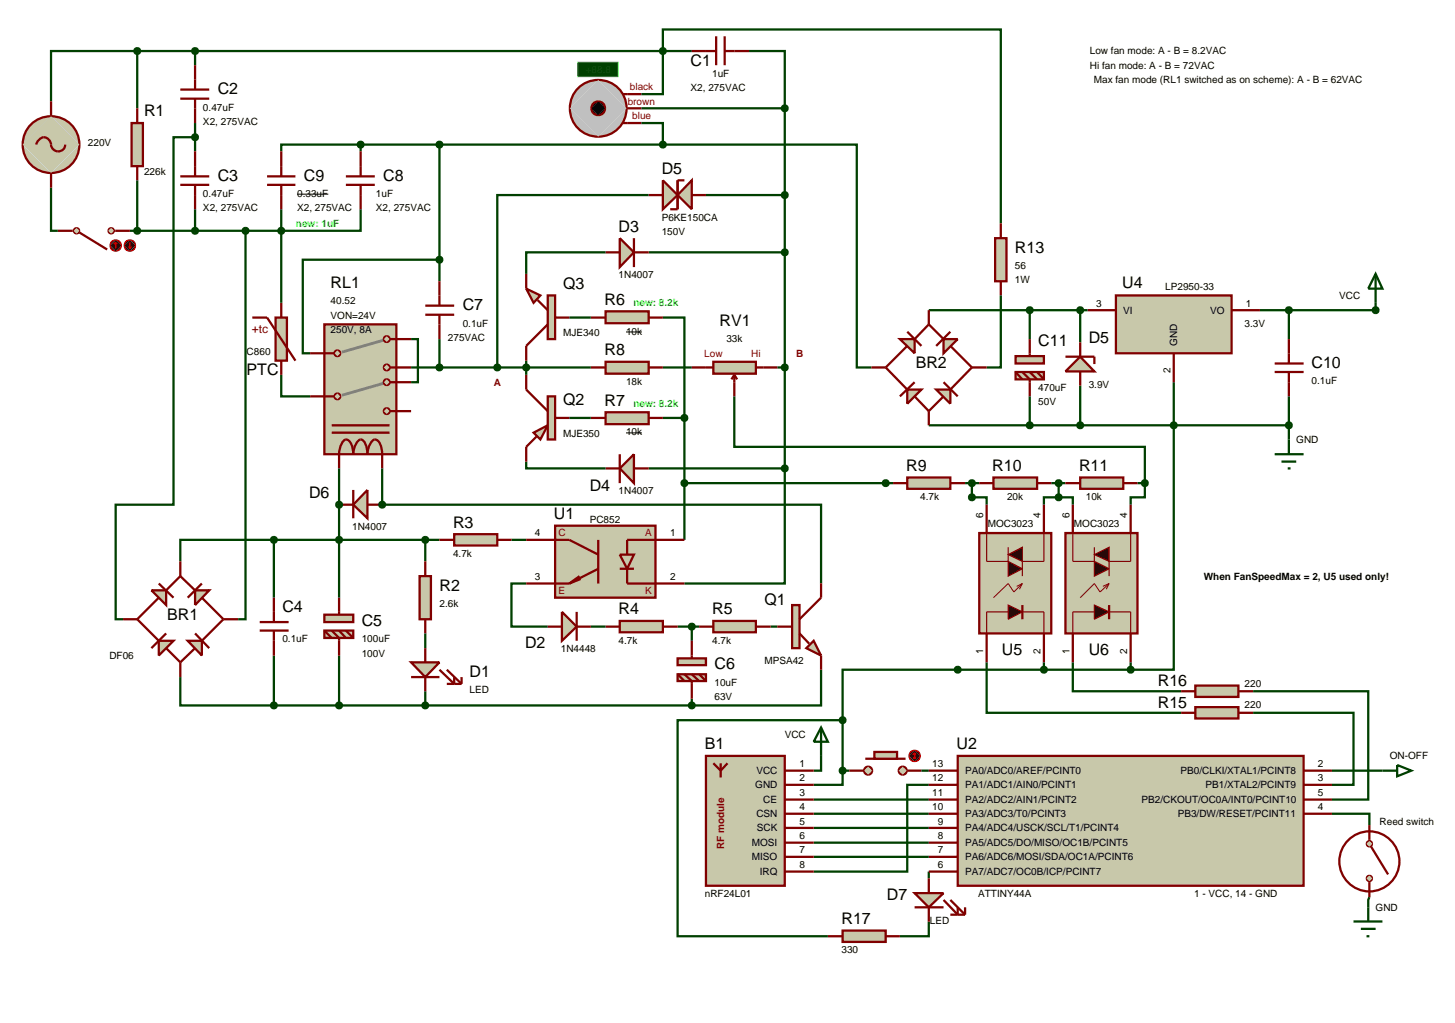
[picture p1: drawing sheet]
<svg xmlns="http://www.w3.org/2000/svg" width="257mm" height="180mm" viewBox="0 0 257 180" stroke-linecap="round" stroke-linejoin="round" font-family="sans-serif">
<g fill="none" stroke="#004000" stroke-width=".4">
<path d="M24.2 9h-15.2v8.9M24.2 9v10.1M24.2 9h97.8M34.4 9v2.5M113.1 16.6h3.8v-11.4h59.6v34.2M113.1 19.1h25.3M132.1 9h6.3v10.1M138.4 19.1v63.5M9 33.1v7.6h1.2M24.2 31.8v8.9M34.4 24.2h-3.8v64.8h-10.2v20.2h1.3M34.4 21.7v5"/>
<path d="M34.4 36.9v3.8M49.6 36.9v16.5M63.6 36.9v3.8h-40.7M63.6 25.5h-14v1.2M63.6 25.5v1.2M63.6 25.5h53.3M77.5 25.5v24.1M113.1 21.7h3.8v3.8M114.4 34.4h-26.7v30.4M116.9 25.5h34.2v39.3h2.6M124.5 34.4h13.9M43.3 40.7v68.5h-1.3"/>
<path d="M72.5 59.8h1.2v7.6h-1.2M77.5 45.8h-24.1v16.5h1.3M77.5 59.8v5M100.4 56h3.8M106.8 44.5h-14v3.8M114.4 44.5h24M116.9 56h3.8v17.7M163.8 54.7h28M176.5 52.1v12.7h-2.5M181.6 54.7v5.1M190.5 54.7v5.7M227.3 54.7v5.1"/>
<path d="M242.6 53.4v1.3h-20.4M49.6 66.1v3.8h5.1M72.5 64.8h31.7M92.8 63.6v2.5M100.4 73.7h3.8M116.9 73.7h3.8M116.9 64.8h5.1M120.7 73.7v21.5M129.5 69.9v8.9h72.4v6.4M137.1 64.8h1.3M163.8 75h63.5M181.6 69.9v5.1"/>
<path d="M190.5 68v7M207 67.4v50.7h-7.6M227.3 69.9v7.6M48.3 95.2h-16.5v3.8M48.3 95.2v10.2M48.3 95.2h29.2M59.8 82.6v22.8M67.4 82.6v6.4h77.4v13.9M75 95.2v3.8M90.2 95.2h2.6M92.8 81.4v1.2h14M114.4 82.6h24"/>
<path d="M120.7 85.2h36.8M138.4 82.6v20.3h-17.7M170.2 85.2h2.5M171.4 85.2v2.5h2.6v1.3M185.4 85.2h2.5M186.7 87.7h-2.6v1.3M186.7 87.7h2.5v1.3M186.7 85.2v2.5M200.6 85.2h1.3M201.9 85.2v2.5h-2.5v1.3M31.8 119.4v5h16.5M48.3 115.6v8.8"/>
<path d="M59.8 115.6v8.8M75 111.7v2.6M92.8 102.9h-2.6v7.6h6.4M104.2 110.5h2.6M119.5 110.5h3.8M122 110.5v2.5M135.9 110.5h1.2M144.8 118.1v6.3h-22.8M174 116.8v8.9h34.3M184.1 116.8v1.3M189.2 116.8v5.1h19.1M199.4 118.1h-50.8v8.9"/>
<path d="M199.4 116.8v1.3M48.3 124.4h73.7M75 121.9v2.5M122 123.2v1.2M144.8 133.3v2.6h-1.3M148.6 135.9v2.5h-5.1M148.6 127h-29.1v38.1h26.5M148.6 135.9h1.2M148.6 127v8.9M162.5 135.9h1.3M163.8 138.4h-3.8v15.3h-16.5M221 125.7h17.7v12.7h-3.8"/>
<path d="M221 121.9h20.3v19.1h-6.4M234.9 135.9h8.9M143.5 141h20.3M143.5 143.5h20.3M143.5 146h20.3M143.5 148.6h20.3M143.5 151.1h20.3M163.8 153.7v1.2M234.9 143.5h6.6v2M241.5 158.2l-.2 .5v1.3M163.8 162.5v2.6h-5.1"/>
</g>
<path d="M5.8 21.7a5 5 0 0 1 3.2-1.2l-5 5a5 5 0 0 1 1.8-3.8zM9 20.5a5 5 0 0 1 5 5zM14 25.5a5 5 0 0 1-5 5zM4 25.5l5 5a5 5 0 0 1-5-5z" fill="#c8c8aa" stroke="#800000" stroke-width=".4"/>
<path d="M9 20.5l5 5-5 5-5-5z" fill="#c8c8aa"/>
<path d="M9 17.9v2.5M6.4 25.5a1.3 1.3 0 0 1 1.1-1.2 1.3 1.3 0 0 1 1.4 .9 1.29 1.29 0 0 0 1.1 1.5 1.29 1.29 0 0 0 1.5-1.2M9 30.6v2.5" fill="none" stroke="#800000" stroke-width=".4"/>
<g fill="#c8c8aa" stroke="#800000" stroke-width=".3">
<path d="M19.2 40.4l.4-.2-.5 .5zM19.6 40.2l.4 .2 .1 .3zM19.6 41.2l.5-.5-.1 .3zM19.1 40.7l.5 .5-.4-.2z"/>
<path d="M13.1 40.4l.4-.2-.5 .5zM13.5 40.2l.4 .2 .1 .3zM13.5 41.2l.5-.5-.1 .3zM13 40.7l.5 .5-.3-.1z"/>
</g>
<g fill="#c8c8aa">
<path d="M19.1 40.7l.5-.5 .5 .5-.5 .5z"/>
<path d="M13 40.7l.5-.5 .5 .5-.5 .5z"/>
</g>
<path d="M10.2 40.7h2.8M14 41l4.9 3M20.1 40.7h2.8" fill="none" stroke="#800000" stroke-width=".4"/>
<path d="M19.7 42.6l.7-.3-1 1zM20.4 42.3a.94 .94 0 0 1 1 1zM21.4 43.3a.94 .94 0 0 1-1 1zM19.4 43.3l1 1a.94 .94 0 0 1-1-1z" fill="#400000" stroke="#f00" stroke-width=".2"/>
<path d="M19.4 43.3l1-1 1 1-1 1z" fill="#400000"/>
<path d="M20.4 42.8l-.3 .2M20.4 42.8l.3 .2M20.4 42.8v1" fill="none" stroke="#f00" stroke-width=".2"/>
<path d="M22.2 42.6l.7-.3-1 1zM22.9 42.3a.94 .94 0 0 1 1 1zM22.9 44.3l1-1a.94 .94 0 0 1-1 1zM21.9 43.3l1 1a.94 .94 0 0 1-1-1z" fill="#400000" stroke="#f00" stroke-width=".2"/>
<path d="M22.9 42.3l1 1-1 1-1-1z" fill="#400000"/>
<path d="M22.7 43.5l.2 .3M22.9 42.8v1M23.2 43.5l-.3 .3" fill="none" stroke="#f00" stroke-width=".2"/>
<path d="M102.3 15.3a5 5 0 0 1 3.2-1.2l-5 5a5 5 0 0 1 1.8-3.8zM105.5 14.1a5 5 0 0 1 5 5zM110.5 19.1a5 5 0 0 1-5 5zM100.5 19.1l5 5a5 5 0 0 1-5-5z" fill="#c0c0c0" stroke="#800000" stroke-width=".4"/>
<path d="M105.5 14.1l5 5-5 5-5-5z" fill="#c0c0c0"/>
<path d="M104.8 18.1l.7-.2-1.2 1.2 .1-.4zM105.5 17.9a1.16 1.16 0 0 1 1.2 1.2zM105.5 20.3l1.2-1.2a1.16 1.16 0 0 1-1.2 1.2zM104.3 19.1l1.2 1.2a1.16 1.16 0 0 1-1.2-1.2z" fill="#000" stroke="#800000" stroke-width=".4"/>
<path d="M105.5 17.9l1.2 1.2-1.2 1.2-1.2-1.2z" fill="#000"/>
<path d="M109.8 16.6h.8M109.8 21.7h.8" fill="none" stroke="#800000" stroke-width=".4"/>
<path d="M101.9 11h7.1v2.5h-7.1z" fill="#004000" stroke="#0f0" stroke-width=".2"/>
<path d="M31.8 15.8h5.1M31.8 17.4h5.1M34.4 11.5v4.3M34.4 17.4v4.3M110.6 19.1h2.5M110.6 16.6h2.5M122 9h4.3M126.3 6.4v5.1M127.8 6.4v5.1M127.8 9h4.3M110.6 21.7h2.5" fill="none" stroke="#800000" stroke-width=".4"/>
<path d="M23.2 21.7h2v7.6h-2z" fill="#c8c8aa" stroke="#800000" stroke-width=".4"/>
<path d="M24.2 19.1v2.6M24.2 29.3v2.5M31.8 32.6h5.1M31.8 31.1h5.1M34.4 26.7v4.4M34.4 32.6v4.3" fill="none" stroke="#800000" stroke-width=".4"/>
<path d="M26.7 104.1h2.6v2.6z" fill="#c8c8aa" stroke="#800000" stroke-width=".4"/>
<path d="M28 102.9l2.6 2.5M28 105.4l-3.8 3.8 3.8 3.8M29.3 111.7l-2.6 2.6M29.3 114.3l2.5 2.5 2.6-2.5M29.3 104.1l2.5-2.5 2.6 2.5M34.4 111.7l2.5 2.6M35.6 102.9l-2.5 2.5M35.6 105.4l3.8 3.8-3.8 3.8" fill="none" stroke="#800000" stroke-width=".4"/>
<g fill="#c8c8aa" stroke="#800000" stroke-width=".4">
<path d="M33.1 113h2.5v2.6z"/>
<path d="M34.4 104.1h2.5l-2.5 2.6z"/>
<path d="M28 113h2.6l-2.6 2.6z"/>
</g>
<path d="M31.8 99v2.6M21.7 109.2h2.5M31.8 116.8v2.6M39.4 109.2h2.6" fill="none" stroke="#800000" stroke-width=".4"/>
<path d="M23.8 40.4l.4-.2-.5 .5zM24.2 40.2l.3 .1 .2 .4zM24.2 41.2l.5-.5-.2 .4zM23.7 40.7l.5 .5-.4-.2z" fill="#004000" stroke="#004000" stroke-width=".4"/>
<path d="M23.7 40.7l.5-.5 .5 .5-.5 .5z" fill="#004000"/>
<path d="M34 8.7l.4-.2-.5 .5zM34.4 8.5l.4 .2 .1 .3zM34.4 9.5l.5-.5-.1 .3zM33.9 9l.5 .5-.3-.1z" fill="#004000" stroke="#004000" stroke-width=".4"/>
<path d="M34.4 8.5l.5 .5-.5 .5-.5-.5z" fill="#004000"/>
<path d="M23.9 8.6l.3-.1-.5 .5zM24.2 8.5l.4 .2 .1 .3zM24.2 9.5l.5-.5-.2 .4zM23.7 9l.5 .5-.4-.2z" fill="#004000" stroke="#004000" stroke-width=".4"/>
<path d="M24.2 8.5l.5 .5-.5 .5-.5-.5z" fill="#004000"/>
<path d="M34 40.4l.4-.2-.5 .5zM34.4 40.2l.4 .2 .1 .3zM34.4 41.2l.5-.5-.1 .3zM33.9 40.7l.5 .5-.3-.1z" fill="#004000" stroke="#004000" stroke-width=".4"/>
<path d="M33.9 40.7l.5-.5 .5 .5-.5 .5z" fill="#004000"/>
<path d="M116.6 8.6l.3-.1-.5 .5zM116.9 8.5l.4 .2 .1 .3zM116.9 9.5l.5-.5-.1 .3zM116.4 9l.5 .5-.4-.2z" fill="#004000" stroke="#004000" stroke-width=".4"/>
<path d="M116.9 8.5l.5 .5-.5 .5-.5-.5z" fill="#004000"/>
<path d="M45.8 109.7h5.1M45.8 111.2h5.1M48.3 105.4v4.3M48.3 111.2v4.4" fill="none" stroke="#800000" stroke-width=".4"/>
<g fill="#c8c8aa" stroke="#800000" stroke-width=".4">
<path d="M57.2 108.4h5.1v1.3h-5.1z"/>
<path d="M57.2 111.2h5.1v1.3h-5.1z"/>
</g>
<path d="M57.2 111.2l1.3 1.3M58.5 111.2l1.3 1.3v3.1M59.8 105.4v3M59.8 111.2l1.2 1.3M61 111.2l1.3 1.3" fill="none" stroke="#800000" stroke-width=".4"/>
<path d="M47.9 124.1l.4-.2-.5 .5zM48.3 123.9l.4 .2 .1 .3zM48.3 124.9l.5-.5-.2 .4zM47.8 124.4l.5 .5-.4-.2z" fill="#004000" stroke="#004000" stroke-width=".4"/>
<path d="M47.8 124.4l.5-.5 .5 .5-.5 .5z" fill="#004000"/>
<path d="M48 94.8l.3-.1-.5 .5zM48.3 94.7l.3 .1 .2 .4zM48.8 95.2l-.2 .4-.3 .1zM47.8 95.2l.5 .5-.4-.2z" fill="#004000" stroke="#004000" stroke-width=".4"/>
<path d="M48.3 94.7l.5 .5-.5 .5-.5-.5z" fill="#004000"/>
<path d="M74 101.6h2v7.6h-2z" fill="#c8c8aa" stroke="#800000" stroke-width=".4"/>
<path d="M75 99v2.6M75 109.2v2.5" fill="none" stroke="#800000" stroke-width=".4"/>
<path d="M72.5 116.8h5l-2.5 2.6z" fill="#c8c8aa" stroke="#800000" stroke-width=".4"/>
<path d="M72.5 119.4h5M75 114.3v2.5M75 119.4v2.5M77.5 118.1l2.6 2.5v-1.2M78.8 118.1l2.6 2.5M81.4 119.4v1.2M78.8 120.6h2.6" fill="none" stroke="#800000" stroke-width=".4"/>
<path d="M59.4 94.9l.4-.2-.5 .5zM59.8 94.7l.4 .2 .1 .3zM60.3 95.2l-.1 .3-.4 .2zM59.3 95.2l.5 .5-.3-.1z" fill="#004000" stroke="#004000" stroke-width=".4"/>
<path d="M59.3 95.2l.5-.5 .5 .5-.5 .5z" fill="#004000"/>
<path d="M59.4 124.1l.4-.2-.5 .5zM59.8 123.9l.4 .2 .1 .3zM59.8 124.9l.5-.5-.1 .3zM59.3 124.4l.5 .5-.3-.1z" fill="#004000" stroke="#004000" stroke-width=".4"/>
<path d="M59.3 124.4l.5-.5 .5 .5-.5 .5z" fill="#004000"/>
<path d="M80.1 94.2h7.6v2h-7.6z" fill="#c8c8aa" stroke="#800000" stroke-width=".4"/>
<path d="M77.5 95.2h2.6M87.7 95.2h2.5" fill="none" stroke="#800000" stroke-width=".4"/>
<path d="M74.7 94.8l.3-.1-.5 .5zM75 94.7l.3 .1 .2 .4zM75.5 95.2l-.1 .3-.4 .2zM74.5 95.2l.5 .5-.4-.2z" fill="#004000" stroke="#004000" stroke-width=".4"/>
<path d="M74.5 95.2l.5-.5 .5 .5-.5 .5z" fill="#004000"/>
<path d="M57.2 57.2h12.7v22.9h-12.7z" fill="#c8c8aa" stroke="#800000" stroke-width=".4"/>
<path d="M67.6 67.6l-7.3 2.1" fill="none" stroke="#808080" stroke-width=".5"/>
<g fill="#c8c8aa" stroke="#800000" stroke-width=".4">
<path d="M59.2 69.5l.3-.1-.5 .5zM59.5 69.4l.4 .2 .1 .3zM59.5 70.4l.5-.5-.2 .4zM59 69.9l.5 .5-.4-.2z"/>
<path d="M67.9 67l.3-.1-.5 .5zM68.2 66.9l.4 .2 .1 .3zM68.2 67.9l.5-.5-.1 .3zM67.7 67.4l.5 .5-.3-.1z"/>
</g>
<g fill="#c8c8aa">
<path d="M59.5 69.4l.5 .5-.5 .5-.5-.5z"/>
<path d="M67.7 67.4l.5-.5 .5 .5-.5 .5z"/>
</g>
<path d="M68.7 67.4h1.2" fill="none" stroke="#800000" stroke-width=".4"/>
<path d="M67.9 72.1l.3-.1-.5 .5zM68.2 72l.4 .2 .1 .3zM68.2 73l.5-.5-.1 .3zM67.7 72.5l.5 .5-.3-.1z" fill="#c8c8aa" stroke="#800000" stroke-width=".4"/>
<path d="M68.2 72l.5 .5-.5 .5-.5-.5z" fill="#c8c8aa"/>
<path d="M57.2 69.9h1.8M58.5 76.3h10.2M58.5 75h10.2M68.7 72.5h1.2M59.8 80.1a2.77 2.77 0 0 1 1.2-2.6 1.5 1.5 0 0 1 1.1 1.3l.2 1.3a2.79 2.79 0 0 1 1.3-2.6 1.5 1.5 0 0 1 1 1.3l.2 1.3a2.79 2.79 0 0 1 1.3-2.6 1.5 1.5 0 0 1 1.1 1.3l.2 1.3" fill="none" stroke="#800000" stroke-width=".4"/>
<path d="M67.6 60l-7.3 2.1" fill="none" stroke="#808080" stroke-width=".5"/>
<g fill="#c8c8aa" stroke="#800000" stroke-width=".4">
<path d="M59.1 62l.4-.2-.5 .5zM59.5 61.8l.3 .1 .2 .4zM60 62.3l-.1 .3-.4 .2zM59 62.3l.5 .5-.4-.2z"/>
<path d="M67.9 59.4l.3-.1-.5 .5zM68.2 59.3l.4 .2 .1 .3zM68.2 60.3l.5-.5-.1 .3zM67.7 59.8l.5 .5-.3-.1z"/>
</g>
<g fill="#c8c8aa">
<path d="M59 62.3l.5-.5 .5 .5-.5 .5z"/>
<path d="M68.2 59.3l.5 .5-.5 .5-.5-.5z"/>
</g>
<path d="M68.7 59.8h1.2" fill="none" stroke="#800000" stroke-width=".4"/>
<path d="M67.9 64.4l.3-.1-.5 .5zM68.2 64.3l.4 .2 .1 .3zM68.2 65.3l.5-.5-.1 .3zM67.7 64.8l.5 .5-.3-.1z" fill="#c8c8aa" stroke="#800000" stroke-width=".4"/>
<path d="M67.7 64.8l.5-.5 .5 .5-.5 .5z" fill="#c8c8aa"/>
<path d="M69.9 59.8h2.6M54.7 62.3h4.3M54.7 69.9h2.5M68.7 64.8h3.8M69.9 67.4h2.6M69.9 72.5h2.6M59.8 80.1v2.5M67.4 80.1v2.5" fill="none" stroke="#800000" stroke-width=".4"/>
<g fill="#c8c8aa" stroke="#800000" stroke-width=".4">
<path d="M97.9 92.7h17.7v12.7h-17.7z"/>
<path d="M109.3 97.8h2.5l-1.2 2.5z"/>
</g>
<path d="M92.8 95.2h7.6l5.1 2.6M105.5 95.2v7.7M120.7 95.2h-10.1v2.6M92.8 102.9h7.6M102.2 101.6l-1.8 1.3M102.4 102.1l-2 .8M105.5 100.3l-5.1 2.6M109.3 100.3h2.5M110.6 100.3v2.6h10.1" fill="none" stroke="#800000" stroke-width=".4"/>
<path d="M99.1 107.9l2.6 2.6-2.6 2.5z" fill="#c8c8aa" stroke="#800000" stroke-width=".4"/>
<path d="M96.6 110.5h2.5M101.7 107.9v5.1M101.7 110.5h2.5" fill="none" stroke="#800000" stroke-width=".4"/>
<g fill="#c8c8aa" stroke="#800000" stroke-width=".4">
<path d="M119.5 116.1h5v1.2h-5z"/>
<path d="M119.5 118.9h5v1.2h-5z"/>
</g>
<path d="M119.5 118.9l1.2 1.2M120.7 118.9l1.3 1.2v3.1M122 113v3.1M122 118.9l1.3 1.2M123.3 118.9l1.2 1.2" fill="none" stroke="#800000" stroke-width=".4"/>
<path d="M74.6 124.1l.4-.2-.5 .5zM75 123.9l.4 .2 .1 .3zM75 124.9l.5-.5-.2 .4zM74.5 124.4l.5 .5-.3-.1z" fill="#004000" stroke="#004000" stroke-width=".4"/>
<path d="M74.5 124.4l.5-.5 .5 .5-.5 .5z" fill="#004000"/>
<path d="M109.3 109.5h7.6v2h-7.6z" fill="#c8c8aa" stroke="#800000" stroke-width=".4"/>
<path d="M106.8 110.5h2.5M116.9 110.5h2.6" fill="none" stroke="#800000" stroke-width=".4"/>
<g fill="#c8c8aa" stroke="#800000" stroke-width=".4">
<path d="M142.2 114.3l1.3-1.3 1.3 2.6z"/>
<path d="M139.7 106.7h1.3v7.6h-1.3z"/>
</g>
<path d="M137.1 110.5h2.6M141 111.7l1.7 1.8M144.8 102.9v2.5l-3.8 3.8M144.8 115.6v2.5" fill="none" stroke="#800000" stroke-width=".4"/>
<path d="M121.6 124.1l.4-.2-.5 .5zM122 123.9l.4 .2 .1 .3zM122.5 124.4l-.2 .4-.3 .1zM121.5 124.4l.5 .5-.3-.1z" fill="#004000" stroke="#004000" stroke-width=".4"/>
<path d="M121.5 124.4l.5-.5 .5 .5-.5 .5z" fill="#004000"/>
<path d="M125.8 109.5h7.5v2h-7.5z" fill="#c8c8aa" stroke="#800000" stroke-width=".4"/>
<path d="M123.3 110.5h2.5M133.3 110.5h2.6" fill="none" stroke="#800000" stroke-width=".4"/>
<path d="M121.6 110.2l.4-.2-.5 .5zM122 110l.3 .1 .2 .4zM122.5 110.5l-.1 .3-.4 .2zM121.5 110.5l.5 .5-.4-.2z" fill="#004000" stroke="#004000" stroke-width=".4"/>
<path d="M121.5 110.5l.5-.5 .5 .5-.5 .5z" fill="#004000"/>
<path d="M125.8 63.8h7.5v2.1h-7.5z" fill="#c8c8aa" stroke="#800000" stroke-width=".4"/>
<path d="M122 64.8h3.8M129.5 66.1l-.5 .8M129.5 66.1l.5 .8M129.5 66.1v3.8M133.3 64.8h3.8" fill="none" stroke="#800000" stroke-width=".4"/>
<path d="M106.8 54.9h7.6v2.1h-7.6z" fill="#c8c8aa" stroke="#800000" stroke-width=".4"/>
<path d="M104.2 56h2.6M114.4 56h2.5" fill="none" stroke="#800000" stroke-width=".4"/>
<path d="M110.4 58.5h2.8" fill="none" stroke="#000" stroke-width=".18"/>
<path d="M106.8 72.7h7.6v2.1h-7.6z" fill="#c8c8aa" stroke="#800000" stroke-width=".4"/>
<path d="M104.2 73.7h2.6M114.4 73.7h2.5" fill="none" stroke="#800000" stroke-width=".4"/>
<path d="M110.4 76.3h2.8" fill="none" stroke="#000" stroke-width=".18"/>
<path d="M138.1 18.7l.3-.1-.5 .5zM138.4 18.6l.4 .2 .1 .3zM138.4 19.6l.5-.5-.1 .3zM137.9 19.1l.5 .5-.4-.2z" fill="#004000" stroke="#004000" stroke-width=".4"/>
<path d="M138.4 18.6l.5 .5-.5 .5-.5-.5z" fill="#004000"/>
<g fill="#c8c8aa" stroke="#800000" stroke-width=".4">
<path d="M94.1 76.3l2.5-1.3-1.3 2.5z"/>
<path d="M96.6 69.9h1.3v7.6h-1.3z"/>
</g>
<path d="M92.8 66.1v2.6l3.8 3.8M94.6 77l-1.8 1.8v2.6M97.9 73.7h2.5" fill="none" stroke="#800000" stroke-width=".4"/>
<g fill="#c8c8aa" stroke="#800000" stroke-width=".4">
<path d="M92.8 50.9l2.5 1.2-1.2 1.3z"/>
<path d="M96.6 52.1h1.3v7.7h-1.3z"/>
</g>
<path d="M92.8 48.3v2.6M94.8 52.9l1.8 1.8M96.6 57.2l-3.8 3.8v2.6M97.9 56h2.5" fill="none" stroke="#800000" stroke-width=".4"/>
<path d="M109.3 42l2.5 2.5-2.5 2.6z" fill="#c8c8aa" stroke="#800000" stroke-width=".4"/>
<path d="M106.8 44.5h2.5M111.8 42v5.1M111.8 44.5h2.6" fill="none" stroke="#800000" stroke-width=".4"/>
<path d="M92.5 64.4l.3-.1-.5 .5zM92.8 64.3l.3 .1 .2 .4zM93.3 64.8l-.2 .4-.3 .1zM92.3 64.8l.5 .5-.4-.2z" fill="#004000" stroke="#004000" stroke-width=".4"/>
<path d="M92.3 64.8l.5-.5 .5 .5-.5 .5z" fill="#004000"/>
<path d="M120.3 73.4l.4-.2-.5 .5zM120.7 73.2l.3 .1 .2 .4zM121.2 73.7l-.1 .3-.4 .2zM120.2 73.7l.5 .5-.3-.1z" fill="#004000" stroke="#004000" stroke-width=".4"/>
<path d="M120.2 73.7l.5-.5 .5 .5-.5 .5z" fill="#004000"/>
<path d="M75 55.5h5.1M75 53.9h5.1M77.5 49.6v4.3M77.5 55.5v4.3" fill="none" stroke="#800000" stroke-width=".4"/>
<path d="M77.1 64.5l.4-.2-.5 .5zM77.5 64.3l.4 .2 .1 .3zM77.5 65.3l.5-.5-.1 .3zM77 64.8l.5 .5-.4-.2z" fill="#004000" stroke="#004000" stroke-width=".4"/>
<path d="M77 64.8l.5-.5 .5 .5-.5 .5z" fill="#004000"/>
<path d="M111.8 80.1v5.1l-2.5-2.6z" fill="#c8c8aa" stroke="#800000" stroke-width=".4"/>
<path d="M106.8 82.6h2.5M109.3 80.1v5.1M111.8 82.6h2.6" fill="none" stroke="#800000" stroke-width=".4"/>
<path d="M138.1 82.2l.3-.1-.5 .5zM138.4 82.1l.4 .2 .1 .3zM138.9 82.6l-.1 .3-.4 .2zM137.9 82.6l.5 .5-.4-.2z" fill="#004000" stroke="#004000" stroke-width=".4"/>
<path d="M138.4 82.1l.5 .5-.5 .5-.5-.5z" fill="#004000"/>
<path d="M138.1 64.4l.3-.1-.5 .5zM138.4 64.3l.4 .2 .1 .3zM138.4 65.3l.5-.5-.1 .3zM137.9 64.8l.5 .5-.4-.2z" fill="#004000" stroke="#004000" stroke-width=".4"/>
<path d="M137.9 64.8l.5-.5 .5 .5-.5 .5z" fill="#004000"/>
<path d="M48.6 56h2v7.6h-2z" fill="#c8c8aa" stroke="#800000" stroke-width=".4"/>
<path d="M47.1 32.6h5M47.1 31.1h5M49.6 26.7v4.4M49.6 32.6v4.3M61 32.6h5.1M61 31.1h5.1M63.6 26.7v4.4M63.6 32.6v4.3M44.5 56h2.6l5 7.6M49.6 53.4v2.6M49.6 63.6v2.5" fill="none" stroke="#800000" stroke-width=".4"/>
<path d="M52.4 34.2h5.5" fill="none" stroke="#000" stroke-width=".18"/>
<path d="M49.2 40.4l.4-.2-.5 .5zM49.6 40.2l.3 .1 .2 .4zM49.6 41.2l.5-.5-.2 .4zM49.1 40.7l.5 .5-.4-.2z" fill="#004000" stroke="#004000" stroke-width=".4"/>
<path d="M49.1 40.7l.5-.5 .5 .5-.5 .5z" fill="#004000"/>
<path d="M87.3 64.5l.4-.2-.5 .5zM87.7 64.3l.3 .1 .2 .4zM87.7 65.3l.5-.5-.2 .4zM87.2 64.8l.5 .5-.4-.2z" fill="#004000" stroke="#004000" stroke-width=".4"/>
<path d="M87.2 64.8l.5-.5 .5 .5-.5 .5z" fill="#004000"/>
<path d="M64.8 86.4v5l-2.5-2.4z" fill="#c8c8aa" stroke="#800000" stroke-width=".4"/>
<path d="M59.8 89h2.5M62.3 86.4v5M64.8 89h2.6" fill="none" stroke="#800000" stroke-width=".4"/>
<path d="M67 88.7l.4-.2-.5 .5zM67.4 88.5l.3 .1 .2 .4zM67.9 89l-.2 .4-.3 .1zM66.9 89l.5 .5-.4-.2z" fill="#004000" stroke="#004000" stroke-width=".4"/>
<path d="M66.9 89l.5-.5 .5 .5-.5 .5z" fill="#004000"/>
<path d="M59.4 88.7l.4-.2-.5 .5zM59.8 88.5l.4 .2 .1 .3zM60.3 89l-.1 .3-.4 .2zM59.3 89l.5 .5-.4-.2z" fill="#004000" stroke="#004000" stroke-width=".4"/>
<path d="M59.3 89l.5-.5 .5 .5-.5 .5z" fill="#004000"/>
<path d="M63.2 25.2l.4-.2-.5 .5zM63.6 25l.3 .1 .2 .4zM64.1 25.5l-.1 .3-.4 .2zM63.1 25.5l.5 .5-.4-.2z" fill="#004000" stroke="#004000" stroke-width=".4"/>
<path d="M63.1 25.5l.5-.5 .5 .5-.5 .5z" fill="#004000"/>
<path d="M138.1 34l.3-.1-.5 .5zM138.4 33.9l.4 .2 .1 .3zM138.9 34.4l-.1 .3-.4 .2zM137.9 34.4l.5 .5-.4-.2z" fill="#004000" stroke="#004000" stroke-width=".4"/>
<path d="M138.4 33.9l.5 .5-.5 .5-.5-.5z" fill="#004000"/>
<path d="M138.1 44.1l.3-.1-.5 .5zM138.4 44l.4 .2 .1 .3zM138.9 44.5l-.1 .3-.4 .2zM137.9 44.5l.5 .5-.4-.2z" fill="#004000" stroke="#004000" stroke-width=".4"/>
<path d="M138.4 44l.5 .5-.5 .5-.5-.5z" fill="#004000"/>
<path d="M77.2 45.4l.3-.1-.5 .5zM77.5 45.3l.4 .2 .1 .3zM77.5 46.3l.5-.5-.1 .3zM77 45.8l.5 .5-.4-.2z" fill="#004000" stroke="#004000" stroke-width=".4"/>
<path d="M77.5 45.3l.5 .5-.5 .5-.5-.5z" fill="#004000"/>
<path d="M77.1 25.2l.4-.2-.5 .5zM77.5 25l.4 .2 .1 .3zM78 25.5l-.1 .3-.4 .2zM77 25.5l.5 .5-.4-.2z" fill="#004000" stroke="#004000" stroke-width=".4"/>
<path d="M77 25.5l.5-.5 .5 .5-.5 .5z" fill="#004000"/>
<path d="M106.8 63.8h7.6v2.1h-7.6z" fill="#c8c8aa" stroke="#800000" stroke-width=".4"/>
<path d="M104.2 64.8h2.6M114.4 64.8h2.5" fill="none" stroke="#800000" stroke-width=".4"/>
<path d="M160 84.2h7.6v2h-7.6z" fill="#c8c8aa" stroke="#800000" stroke-width=".4"/>
<path d="M157.5 85.2h2.5M167.6 85.2h2.6" fill="none" stroke="#800000" stroke-width=".4"/>
<path d="M175.2 84.2h7.7v2h-7.7z" fill="#c8c8aa" stroke="#800000" stroke-width=".4"/>
<path d="M172.7 85.2h2.5M182.9 85.2h2.5" fill="none" stroke="#800000" stroke-width=".4"/>
<path d="M190.5 84.2h7.6v2h-7.6z" fill="#c8c8aa" stroke="#800000" stroke-width=".4"/>
<path d="M187.9 85.2h2.6M198.1 85.2h2.5" fill="none" stroke="#800000" stroke-width=".4"/>
<path d="M172.7 94h12.7v17.7h-12.7z" fill="#c8c8aa" stroke="#800000" stroke-width=".4"/>
<path d="M177.8 106.7l2.5 1.2-2.5 1.3z" fill="#400000" stroke="#800000" stroke-width=".2"/>
<path d="M180.3 106.7v2.5" fill="none" stroke="#800000" stroke-width=".4"/>
<g fill="#400000" stroke="#800000" stroke-width=".2">
<path d="M177.8 97.8l2.5-1.3v2.5z"/>
<path d="M177.8 99l2.5 1.3-2.5 1.3z"/>
</g>
<path d="M174 94v5h3.8v-2.5M184.1 94v5h-3.8v2.6M177.8 107.9h-3.8v3.8M180.3 107.9h3.8v3.8" fill="none" stroke="#800000" stroke-width=".2"/>
<path d="M180.3 102.9l-1.5 1.5-1-1.5-2.6 2.5M180.3 102.9l-1 .5M180.3 102.9l-.5 1" fill="none" stroke="#800000" stroke-width=".18"/>
<path d="M174 89v5M184.1 89v5M174 111.7v5.1M184.1 111.7v5.1" fill="none" stroke="#800000" stroke-width=".4"/>
<path d="M187.9 94h12.7v17.7h-12.7z" fill="#c8c8aa" stroke="#800000" stroke-width=".4"/>
<path d="M193 106.7l2.6 1.2-2.6 1.3z" fill="#400000" stroke="#800000" stroke-width=".2"/>
<path d="M195.6 106.7v2.5" fill="none" stroke="#800000" stroke-width=".4"/>
<g fill="#400000" stroke="#800000" stroke-width=".2">
<path d="M193 97.8l2.6-1.3v2.5z"/>
<path d="M193 99l2.6 1.3-2.6 1.3z"/>
</g>
<path d="M189.2 94v5h3.8v-2.5M199.4 94v5h-3.8v2.6M193 107.9h-3.8v3.8M195.6 107.9h3.8v3.8" fill="none" stroke="#800000" stroke-width=".2"/>
<path d="M195.6 102.9l-1.6 1.5-1-1.5-2.5 2.5M195.6 102.9l-1.1 .5M195.6 102.9l-.5 1" fill="none" stroke="#800000" stroke-width=".18"/>
<path d="M189.2 89v5M199.4 89v5M189.2 111.7v5.1M199.4 111.7v5.1" fill="none" stroke="#800000" stroke-width=".4"/>
<path d="M186.4 84.8l.3-.1-.5 .5zM186.7 84.7l.4 .2 .1 .3zM186.7 85.7l.5-.5-.2 .4zM186.2 85.2l.5 .5-.4-.2z" fill="#004000" stroke="#004000" stroke-width=".4"/>
<path d="M186.7 84.7l.5 .5-.5 .5-.5-.5z" fill="#004000"/>
<path d="M171.1 84.8l.3-.1-.5 .5zM171.4 84.7l.3 .1 .2 .4zM171.4 85.7l.5-.5-.2 .4zM170.9 85.2l.5 .5-.4-.2z" fill="#004000" stroke="#004000" stroke-width=".4"/>
<path d="M171.4 84.7l.5 .5-.5 .5-.5-.5z" fill="#004000"/>
<path d="M186.3 87.4l.4-.2-.5 .5zM186.7 87.2l.3 .1 .2 .4zM187.2 87.7l-.1 .3-.4 .2zM186.2 87.7l.5 .5-.4-.2z" fill="#004000" stroke="#004000" stroke-width=".4"/>
<path d="M186.2 87.7l.5-.5 .5 .5-.5 .5z" fill="#004000"/>
<path d="M171 87.4l.4-.2-.5 .5zM171.4 87.2l.3 .1 .2 .4zM171.9 87.7l-.1 .3-.4 .2zM170.9 87.7l.5 .5-.4-.2z" fill="#004000" stroke="#004000" stroke-width=".4"/>
<path d="M170.9 87.7l.5-.5 .5 .5-.5 .5z" fill="#004000"/>
<path d="M201.6 84.8l.3-.1-.5 .5zM201.9 84.7l.4 .2 .1 .3zM202.4 85.2l-.1 .3-.4 .2zM201.4 85.2l.5 .5-.4-.2z" fill="#004000" stroke="#004000" stroke-width=".4"/>
<path d="M201.9 84.7l.5 .5-.5 .5-.5-.5z" fill="#004000"/>
<path d="M183.8 117.7l.3-.1-.5 .5zM184.1 117.6l.4 .2 .1 .3zM184.1 118.6l.5-.5-.2 .4zM183.6 118.1l.5 .5-.4-.2z" fill="#004000" stroke="#004000" stroke-width=".4"/>
<path d="M184.1 117.6l.5 .5-.5 .5-.5-.5z" fill="#004000"/>
<path d="M168.9 133.3h61v22.9h-61z" fill="#c8c8aa" stroke="#800000" stroke-width=".4"/>
<path d="M163.8 135.9h5.1M163.8 138.4h5.1M229.9 135.9h5M229.9 138.4h5M163.8 143.5h5.1M163.8 141h5.1M163.8 153.7h5.1M163.8 151.1h5.1M163.8 148.6h5.1M163.8 146h5.1M229.9 143.5h5M229.9 141h5" fill="none" stroke="#800000" stroke-width=".4"/>
<path d="M42.9 40.4l.4-.2-.5 .5zM43.3 40.2l.3 .1 .2 .4zM43.3 41.2l.5-.5-.2 .4zM42.8 40.7l.5 .5-.4-.2z" fill="#004000" stroke="#004000" stroke-width=".4"/>
<path d="M42.8 40.7l.5-.5 .5 .5-.5 .5z" fill="#004000"/>
<path d="M34 23.9l.4-.2-.5 .5zM34.4 23.7l.4 .2 .1 .3zM34.9 24.2l-.1 .3-.4 .2zM33.9 24.2l.5 .5-.4-.2z" fill="#004000" stroke="#004000" stroke-width=".4"/>
<path d="M33.9 24.2l.5-.5 .5 .5-.5 .5z" fill="#004000"/>
<path d="M124.5 133.3h13.9v22.9h-13.9z" fill="#c8c8aa" stroke="#800000" stroke-width=".4"/>
<path d="M125.8 134.6l1.3 1.3 1.2-1.3M127.1 134.6v2.5M138.4 138.4h5.1M138.4 135.9h5.1M138.4 141h5.1M138.4 143.5h5.1M138.4 146h5.1M138.4 148.6h5.1M138.4 151.1h5.1M138.4 153.7h5.1" fill="none" stroke="#800000" stroke-width=".4"/>
<path d="M144.8 128.3l1.2 2.5h-2.5zM144.8 128.3v5" fill="none" stroke="#004000" stroke-width=".4"/>
<path d="M196.8 52.1h20.4v10.2h-20.4z" fill="#c8c8aa" stroke="#800000" stroke-width=".4"/>
<path d="M191.8 54.7h5M217.2 54.7h5M207 62.3v5.1" fill="none" stroke="#800000" stroke-width=".4"/>
<path d="M190.5 62.9l2.5 2.6h-5.1z" fill="#c8c8aa" stroke="#800000" stroke-width=".4"/>
<path d="M187.9 62.9h5.1v1.3M190.5 60.4v2.5M190.5 65.5v2.5" fill="none" stroke="#800000" stroke-width=".4"/>
<path d="M206.6 74.7l.4-.2-.5 .5zM207 74.5l.4 .2 .1 .3zM207.5 75l-.1 .3-.4 .2zM206.5 75l.5 .5-.4-.2z" fill="#004000" stroke="#004000" stroke-width=".4"/>
<path d="M206.5 75l.5-.5 .5 .5-.5 .5z" fill="#004000"/>
<path d="M227.3 59.8v4.3M224.8 65.6h5.1M224.8 64.1h5.1M227.3 65.6v4.3" fill="none" stroke="#800000" stroke-width=".4"/>
<path d="M242.6 48.3l1.2 2.6h-2.5zM242.6 48.3v5.1" fill="none" stroke="#004000" stroke-width=".4"/>
<path d="M226.9 54.4l.4-.2-.5 .5zM227.3 54.2l.4 .2 .1 .3zM227.8 54.7l-.1 .3-.4 .2zM226.8 54.7l.5 .5-.4-.2z" fill="#004000" stroke="#004000" stroke-width=".4"/>
<path d="M226.8 54.7l.5-.5 .5 .5-.5 .5z" fill="#004000"/>
<path d="M166.4 59.8h2.5l-2.5 2.5z" fill="#c8c8aa" stroke="#800000" stroke-width=".4"/>
<path d="M160 58.5l2.5 2.5M161.3 59.8l2.5-2.6 2.6 2.6M167.6 58.5l-2.5 2.5M160 61l-3.8 3.8 3.8 3.9M161.3 67.4l-2.6 2.5M161.3 69.9l2.5 2.6 2.6-2.6M166.4 67.4l2.5 2.5M167.6 61l3.8 3.8-3.8 3.9" fill="none" stroke="#800000" stroke-width=".4"/>
<g fill="#c8c8aa" stroke="#800000" stroke-width=".4">
<path d="M158.7 59.8h2.6v2.5z"/>
<path d="M160 68.7h2.5l-2.5 2.5z"/>
<path d="M165.1 68.7h2.5v2.5z"/>
</g>
<path d="M163.8 54.7v2.5M153.7 64.8h2.5M163.8 72.5v2.5M171.4 64.8h2.6" fill="none" stroke="#800000" stroke-width=".4"/>
<g fill="#c8c8aa" stroke="#800000" stroke-width=".4">
<path d="M179.1 62.8h5v1.3h-5z"/>
<path d="M179.1 65.6h5v1.3h-5z"/>
</g>
<path d="M181.6 59.8v3M179.1 65.6l1.2 1.3M180.3 65.6l1.3 1.3v3M181.6 65.6l1.3 1.3M182.9 65.6l1.2 1.3" fill="none" stroke="#800000" stroke-width=".4"/>
<path d="M190.1 54.4l.4-.2-.5 .5zM190.5 54.2l.4 .2 .1 .3zM191 54.7l-.1 .3-.4 .2zM190 54.7l.5 .5-.4-.2z" fill="#004000" stroke="#004000" stroke-width=".4"/>
<path d="M190.5 54.2l.5 .5-.5 .5-.5-.5z" fill="#004000"/>
<path d="M190.1 74.7l.4-.2-.5 .5zM190.5 74.5l.4 .2 .1 .3zM191 75l-.1 .3-.4 .2zM190 75l.5 .5-.4-.2z" fill="#004000" stroke="#004000" stroke-width=".4"/>
<path d="M190.5 74.5l.5 .5-.5 .5-.5-.5z" fill="#004000"/>
<path d="M181.2 54.4l.4-.2-.5 .5zM181.6 54.2l.4 .2 .1 .3zM181.6 55.2l.5-.5-.1 .3zM181.1 54.7l.5 .5-.3-.1z" fill="#004000" stroke="#004000" stroke-width=".4"/>
<path d="M181.1 54.7l.5-.5 .5 .5-.5 .5z" fill="#004000"/>
<path d="M181.2 74.7l.4-.2-.5 .5zM181.6 74.5l.4 .2 .1 .3zM182.1 75l-.1 .3-.4 .2zM181.1 75l.5 .5-.4-.2z" fill="#004000" stroke="#004000" stroke-width=".4"/>
<path d="M181.1 75l.5-.5 .5 .5-.5 .5z" fill="#004000"/>
<path d="M175.5 42h2v7.6h-2z" fill="#c8c8aa" stroke="#800000" stroke-width=".4"/>
<path d="M176.5 39.4v2.6M176.5 49.6v2.5" fill="none" stroke="#800000" stroke-width=".4"/>
<path d="M155.9 84.8l.3-.1-.5 .5zM156.2 84.7l.4 .2 .1 .3zM156.7 85.2l-.1 .3-.4 .2zM155.7 85.2l.5 .5-.3-.1z" fill="#004000" stroke="#004000" stroke-width=".4"/>
<path d="M155.7 85.2l.5-.5 .5 .5-.5 .5z" fill="#004000"/>
<path d="M120.4 84.8l.3-.1-.5 .5zM120.7 84.7l.4 .2 .1 .3zM121.2 85.2l-.1 .3-.4 .2zM120.2 85.2l.5 .5-.3-.1z" fill="#004000" stroke="#004000" stroke-width=".4"/>
<path d="M120.2 85.2l.5-.5 .5 .5-.5 .5z" fill="#004000"/>
<path d="M168.6 117.7l.3-.1-.5 .5zM168.9 117.6l.4 .2 .1 .3zM169.4 118.1l-.2 .4-.3 .1zM168.4 118.1l.5 .5-.3-.1z" fill="#004000" stroke="#004000" stroke-width=".4"/>
<path d="M168.4 118.1l.5-.5 .5 .5-.5 .5z" fill="#004000"/>
<path d="M210.8 124.7h7.6v2h-7.6z" fill="#c8c8aa" stroke="#800000" stroke-width=".4"/>
<path d="M208.3 125.7h2.5M218.4 125.7h2.6" fill="none" stroke="#800000" stroke-width=".4"/>
<path d="M210.8 120.9h7.6v2h-7.6z" fill="#c8c8aa" stroke="#800000" stroke-width=".4"/>
<path d="M208.3 121.9h2.5M218.4 121.9h2.6" fill="none" stroke="#800000" stroke-width=".4"/>
<path d="M199.1 117.7l.3-.1-.5 .5zM199.4 117.6l.4 .2 .1 .3zM199.4 118.6l.5-.5-.2 .4zM198.9 118.1l.5 .5-.3-.1z" fill="#004000" stroke="#004000" stroke-width=".4"/>
<path d="M199.4 117.6l.5 .5-.5 .5-.5-.5z" fill="#004000"/>
<path d="M242.2 54.4l.4-.2-.5 .5zM242.6 54.2l.4 .2 .1 .3zM243.1 54.7l-.1 .3-.4 .2zM242.1 54.7l.5 .5-.4-.2z" fill="#004000" stroke="#004000" stroke-width=".4"/>
<path d="M242.1 54.7l.5-.5 .5 .5-.5 .5z" fill="#004000"/>
<path d="M227.3 77.5v2.6M224.8 80.1h5.1M226 81.4h2.6M227.1 82.6h.5" fill="none" stroke="#004000" stroke-width=".4"/>
<path d="M226.9 74.7l.4-.2-.5 .5zM227.3 74.5l.4 .2 .1 .3zM227.8 75l-.1 .3-.4 .2zM226.8 75l.5 .5-.4-.2z" fill="#004000" stroke="#004000" stroke-width=".4"/>
<path d="M226.8 75l.5-.5 .5 .5-.5 .5z" fill="#004000"/>
<path d="M116.5 25.2l.4-.2-.5 .5zM116.9 25l.3 .1 .2 .4zM117.4 25.5l-.1 .3-.4 .2zM116.4 25.5l.5 .5-.4-.2z" fill="#004000" stroke="#004000" stroke-width=".4"/>
<path d="M116.4 25.5l.5-.5 .5 .5-.5 .5z" fill="#004000"/>
<g fill="#c8c8aa" stroke="#800000" stroke-width=".4">
<path d="M158.7 135.4l.5-.2-.7 .7zM159.2 135.2a.68 .68 0 0 1 .7 .7zM159.9 135.9a.68 .68 0 0 1-.7 .7zM158.5 135.9l.7 .7a.68 .68 0 0 1-.7-.7z"/>
<path d="M152.6 135.4l.5-.2-.7 .7zM153.1 135.2a.68 .68 0 0 1 .7 .7zM153.8 135.9a.68 .68 0 0 1-.7 .7zM152.4 135.9l.7 .7a.68 .68 0 0 1-.7-.7z"/>
</g>
<g fill="#c8c8aa">
<path d="M158.5 135.9l.7-.7 .7 .7-.7 .7z"/>
<path d="M152.4 135.9l.7-.7 .7 .7-.7 .7z"/>
</g>
<path d="M152.6 133.8h7.1" fill="none" stroke="#800000" stroke-width=".4"/>
<path d="M154.2 132.6h4v1.2h-4z" fill="#c8c8aa" stroke="#800000" stroke-width=".4"/>
<path d="M149.8 135.9h2.6M160 135.9h2.5" fill="none" stroke="#800000" stroke-width=".4"/>
<path d="M160.6 132.6l.7-.3-1 1zM161.3 132.3a.94 .94 0 0 1 1 1zM162.3 133.3a.94 .94 0 0 1-1 1zM160.3 133.3l1 1a.94 .94 0 0 1-1-1z" fill="#400000" stroke="#f00" stroke-width=".2"/>
<path d="M161.3 132.3l1 1-1 1-1-1z" fill="#400000"/>
<path d="M161 133.6l.3 .2M161.3 132.8v1M161.3 132.8l-.3 .3M161.3 132.8l.2 .3M161.5 133.6l-.2 .2" fill="none" stroke="#f00" stroke-width=".2"/>
<path d="M148.3 135.5l.3-.1-.5 .5zM148.6 135.4l.3 .1 .2 .4zM149.1 135.9l-.2 .4-.3 .1zM148.1 135.9l.5 .5-.4-.2z" fill="#004000" stroke="#004000" stroke-width=".4"/>
<path d="M148.6 135.4l.5 .5-.5 .5-.5-.5z" fill="#004000"/>
<path d="M161.3 157.5h5.1l-2.6 2.5z" fill="#c8c8aa" stroke="#800000" stroke-width=".4"/>
<path d="M161.3 160h5.1M163.8 154.9v2.6M163.8 160v2.5M166.4 158.7l2.5 2.6v-1.3M167.6 158.7l2.6 2.6M170.2 160v1.3M167.6 161.3h2.6" fill="none" stroke="#800000" stroke-width=".4"/>
<path d="M148.6 164.1h7.6v2h-7.6z" fill="#c8c8aa" stroke="#800000" stroke-width=".4"/>
<path d="M146 165.1h2.6M156.2 165.1h2.5" fill="none" stroke="#800000" stroke-width=".4"/>
<path d="M148.3 126.6l.3-.1-.5 .5zM148.6 126.5l.3 .1 .2 .4zM148.6 127.5l.5-.5-.2 .4zM148.1 127l.5 .5-.3-.1z" fill="#004000" stroke="#004000" stroke-width=".4"/>
<path d="M148.6 126.5l.5 .5-.5 .5-.5-.5z" fill="#004000"/>
<path d="M122 31.8v5.1l-2.5-2.5z" fill="#c8c8aa" stroke="#800000" stroke-width=".4"/>
<path d="M120.7 31.8h-1.2v5.1" fill="none" stroke="#800000" stroke-width=".4"/>
<path d="M116.9 31.8l2.6 2.6-2.6 2.5z" fill="#c8c8aa" stroke="#800000" stroke-width=".4"/>
<path d="M114.4 34.4h2.5M119.5 31.8v5.1h-1.3M122 34.4h2.5M241.8 149.3l3 4.9" fill="none" stroke="#800000" stroke-width=".4"/>
<g fill="#c8c8aa" stroke="#800000" stroke-width=".3">
<path d="M241.2 154.5l.3-.1-.5 .5zM241.5 154.4l.4 .2 .1 .3zM242 154.9l-.1 .3-.4 .2zM241 154.9l.5 .5-.3-.1z"/>
<path d="M241.2 148.4l.3-.1-.5 .5zM241.5 148.3l.4 .2 .1 .3zM242 148.8l-.1 .3-.4 .2zM241 148.8l.5 .5-.4-.2z"/>
</g>
<g fill="#c8c8aa">
<path d="M241.5 154.4l.5 .5-.5 .5-.5-.5z"/>
<path d="M241.5 148.3l.5 .5-.5 .5-.5-.5z"/>
</g>
<g fill="none" stroke="#800000" stroke-width=".4">
<path d="M241.5 145.5v2.8M241.5 155.4v2.8"/>
<circle cx="241.5" cy="151.9" r="5.3"/>
</g>
<path d="M243.8 135.9h2.6M246.4 134.9l2.5 1-2.5 1zM241.3 160v2.5M238.7 162.5h5.1M240 163.8h2.6M241 165.1h.5" fill="none" stroke="#004000" stroke-width=".4"/>
<g font-size="2.8">
<text x="121.8" y="11.7">C1</text>
<text x="38.4" y="16.6">C2</text>
<text x="25.4" y="20.5">R1</text>
<text x="38.4" y="31.9">C3</text>
<text x="53.6" y="31.9">C9</text>
<text x="67.6" y="31.9">C8</text>
<text x="116.7" y="30.7">D5</text>
<text x="109.1" y="40.9">D3</text>
<text x="179" y="44.6">R13</text>
<text x="58.3" y="50.9">RL1</text>
<text x="99.3" y="51">Q3</text>
<text x="106.6" y="53.8">R6</text>
<text x="197.9" y="50.9">U4</text>
<text x="81.6" y="54.7">C7</text>
<text x="126.9" y="57.5">RV1</text>
<text x="106.6" y="62.7">R8</text>
<text x="161.5" y="65">BR2</text>
<text x="183.1" y="61.1">C11</text>
<text x="192" y="60.5">D5</text>
<text x="231.3" y="64.9">C10</text>
<text x="43.5" y="66.2">PTC</text>
<text x="99.3" y="71.4">Q2</text>
<text x="106.6" y="71.6">R7</text>
<text x="159.8" y="83.1">R9</text>
<text x="175" y="83.1">R10</text>
<text x="190.3" y="83.1">R11</text>
<text x="54.5" y="87.9">D6</text>
<text x="104" y="86.6">D4</text>
<text x="79.9" y="93.1">R3</text>
<text x="97.7" y="91.6">U1</text>
<text x="49.8" y="108">C4</text>
<text x="77.5" y="104.2">R2</text>
<text x="134.8" y="106.7">Q1</text>
<text x="29.5" y="109.4">BR1</text>
<text x="63.8" y="110.5">C5</text>
<text x="109.1" y="108.4">R4</text>
<text x="125.6" y="108.4">R5</text>
<text x="82.8" y="119.4">D1</text>
<text x="92.6" y="114.4">D2</text>
<text x="126" y="118.1">C6</text>
<text x="176.7" y="115.6">U5</text>
<text x="192" y="115.6">U6</text>
<text x="204.2" y="124.9">R15</text>
<text x="204.2" y="121.1">R16</text>
<text x="124.3" y="132.2">B1</text>
<text x="168.7" y="132.2">U2</text>
<text x="156.4" y="158.8">D7</text>
<text x="148.4" y="163">R17</text>
</g>
<text font-size="2.1" fill="#800000" x="44.4" y="58.7">+tc</text>
<g font-size="1.8">
<text x="192.2" y="9.6">Low fan mode: A - B = 8.2VAC</text>
<text x="121.8" y="16.1">X2, 275VAC</text>
<text x="125.6" y="13.5">1uF</text>
<text x="192.2" y="12.1">Hi fan mode: A - B = 72VAC</text>
<text x="192.9" y="14.6">Max fan mode (RL1 switched as on scheme): A - B = 62VAC</text>
<text x="35.8" y="19.5">0.47uF</text>
<text x="35.8" y="22">X2, 275VAC</text>
<text x="15.5" y="25.8">220V</text>
<text x="25.4" y="30.9">226k</text>
<text x="35.8" y="34.7">0.47uF</text>
<text x="52.4" y="34.7">0.33uF</text>
<text x="66.3" y="34.7">1uF</text>
<text x="35.8" y="37.2">X2, 275VAC</text>
<text x="52.4" y="37.2">X2, 275VAC</text>
<text x="66.3" y="37.2">X2, 275VAC</text>
<text x="116.7" y="38.9">P6KE150CA</text>
<text x="116.7" y="41.5">150V</text>
<text x="179" y="47.4">56</text>
<text x="58.3" y="53.7">40.52</text>
<text x="109.1" y="49.1">1N4007</text>
<text x="179" y="49.9">1W</text>
<text x="205.5" y="51.2">LP2950-33</text>
<text x="236.2" y="52.7">VCC</text>
<text x="58.3" y="56.3">VON=24V</text>
<text x="58.3" y="58.8">250V, 8A</text>
<text x="81.6" y="57.6">0.1uF</text>
<text x="99.3" y="59.2">MJE340</text>
<text x="110.4" y="59">10k</text>
<text x="193.3" y="54.1">3</text>
<text x="198.1" y="55.3">VI</text>
<text x="213.4" y="55.3">VO</text>
<text x="219.5" y="57.6">3.3V</text>
<text x="219.7" y="54.1">1</text>
<text x="43.5" y="62.6">C860</text>
<text x="79" y="60.1">275VAC</text>
<text x="128.1" y="60.4">33k</text>
<text x="206.4" y="65.8" transform="rotate(-90 206.4 65.8)">2</text>
<text x="207.6" y="61" transform="rotate(-90 207.6 61)">GND</text>
<text x="110.4" y="67.9">18k</text>
<text x="183.1" y="69">470uF</text>
<text x="183.1" y="71.5">50V</text>
<text x="192" y="68.4">3.9V</text>
<text x="231.3" y="67.7">0.1uF</text>
<text x="99.3" y="77">MJE350</text>
<text x="110.4" y="76.8">10k</text>
<text x="228.6" y="78.1">GND</text>
<text x="109.1" y="87.2">1N4007</text>
<text x="162.3" y="88.2">4.7k</text>
<text x="177.6" y="88.2">20k</text>
<text x="191.5" y="88.2">10k</text>
<text x="62.1" y="93.4">1N4007</text>
<text x="94.3" y="94.6">4</text>
<text x="104" y="92.2">PC852</text>
<text x="118.2" y="94.6">1</text>
<text x="173.4" y="91.4" transform="rotate(-90 173.4 91.4)">6</text>
<text x="174.2" y="93">MOC3023</text>
<text x="183.5" y="91.4" transform="rotate(-90 183.5 91.4)">4</text>
<text x="188.6" y="91.4" transform="rotate(-90 188.6 91.4)">6</text>
<text x="189.4" y="93">MOC3023</text>
<text x="198.8" y="91.4" transform="rotate(-90 198.8 91.4)">4</text>
<text x="79.9" y="98.2">4.7k</text>
<text x="77.5" y="107">2.6k</text>
<text x="94.3" y="102.3">3</text>
<text x="118.2" y="102.3">2</text>
<text x="212.3" y="102.2">When FanSpeedMax = 2, U5 used only!</text>
<text x="49.8" y="113.3">0.1uF</text>
<text x="63.8" y="113.3">100uF</text>
<text x="109.1" y="113.5">4.7k</text>
<text x="125.6" y="113.5">4.7k</text>
<text x="19.3" y="116.3">DF06</text>
<text x="63.8" y="115.9">100V</text>
<text x="98.9" y="115">1N4448</text>
<text x="134.8" y="117.1">MPSA42</text>
<text x="173.4" y="115.3" transform="rotate(-90 173.4 115.3)">1</text>
<text x="183.5" y="115.3" transform="rotate(-90 183.5 115.3)">2</text>
<text x="188.6" y="115.3" transform="rotate(-90 188.6 115.3)">1</text>
<text x="198.8" y="115.3" transform="rotate(-90 198.8 115.3)">2</text>
<text x="82.8" y="122.2">LED</text>
<text x="126" y="121">10uF</text>
<text x="126" y="123.5">63V</text>
<text x="219.5" y="124.9">220</text>
<text x="219.5" y="121.1">220</text>
<text x="138.4" y="130.1">VCC</text>
<text x="133.4" y="136.5">VCC</text>
<text x="141" y="137.8">2</text>
<text x="141" y="135.3">1</text>
<text x="164.4" y="137.8">12</text>
<text x="164.4" y="135.3">13</text>
<text x="170.2" y="136.5">PA0/ADC0/AREF/PCINT0</text>
<text x="208.2" y="136.5">PB0/CLKI/XTAL1/PCINT8</text>
<text x="232.4" y="135.3">2</text>
<text x="232.4" y="137.8">3</text>
<text x="245.1" y="133.9">ON-OFF</text>
<text x="133.2" y="139">GND</text>
<text x="134.6" y="141.6">CE</text>
<text x="141" y="140.4">3</text>
<text x="141" y="142.9">4</text>
<text x="164.4" y="142.9">10</text>
<text x="164.4" y="140.4">11</text>
<text x="170.2" y="141.6">PA2/ADC2/AIN1/PCINT2</text>
<text x="170.2" y="139">PA1/ADC1/AIN0/PCINT1</text>
<text x="201.3" y="141.6">PB2/CKOUT/OC0A/INT0/PCINT10</text>
<text x="212.6" y="139">PB1/XTAL2/PCINT9</text>
<text x="232.4" y="142.9">4</text>
<text x="232.4" y="140.4">5</text>
<text x="132.6" y="149.2">MOSI</text>
<text x="133.4" y="144.1">CSN</text>
<text x="133.5" y="146.6">SCK</text>
<text x="141" y="145.4">5</text>
<text x="141" y="148">6</text>
<text x="165.4" y="148">8</text>
<text x="165.4" y="145.4">9</text>
<text x="170.2" y="149.2">PA5/ADC5/DO/MISO/OC1B/PCINT5</text>
<text x="170.2" y="146.6">PA4/ADC4/USCK/SCL/T1/PCINT4</text>
<text x="170.2" y="144.1">PA3/ADC3/T0/PCINT3</text>
<text x="207.7" y="144.1">PB3/DW/RESET/PCINT11</text>
<text x="243.3" y="145.5">Reed switch</text>
<text x="132.6" y="151.7">MISO</text>
<text x="134" y="154.3">IRQ</text>
<text x="141" y="150.5">7</text>
<text x="141" y="153.1">8</text>
<text x="165.4" y="153.1">6</text>
<text x="165.4" y="150.5">7</text>
<text x="170.2" y="154.3">PA7/ADC7/OC0B/ICP/PCINT7</text>
<text x="170.2" y="151.7">PA6/ADC6/MOSI/SDA/OC1A/PCINT6</text>
<text x="124.3" y="158.2">nRF24L01</text>
<text x="172.5" y="158.2">ATTINY44A</text>
<text x="210.6" y="158.2">1 - VCC, 14 - GND</text>
<text x="242.6" y="160.6">GND</text>
<text x="164" y="162.9">LED</text>
<text x="148.4" y="168.1">330</text>
</g>
<text font-size="1.8" fill="#008000" x="103.3" y="12.9">+88.8</text>
<g font-size="1.8" fill="#800000">
<text x="111.1" y="15.9">black</text>
<text x="110.7" y="18.5">brown</text>
<text x="111.5" y="21">blue</text>
<text x="124.2" y="62.9">Low</text>
<text x="132.5" y="62.9">Hi</text>
<text x="140.4" y="62.9">B</text>
<text x="87.1" y="68">A</text>
<text x="98.5" y="94.6">C</text>
<text x="113.8" y="94.6">A</text>
<text x="98.5" y="104.7">E</text>
<text x="113.8" y="104.7">K</text>
<text x="127.7" y="149.8" transform="rotate(-90 127.7 149.8)">RF module</text>
</g>
<g font-size="1.8" fill="#0f0">
<text x="52.2" y="40">new: 1uF</text>
<text x="111.7" y="54">new: 8.2k</text>
<text x="111.7" y="71.8">new: 8.2k</text>
</g>
</svg>
